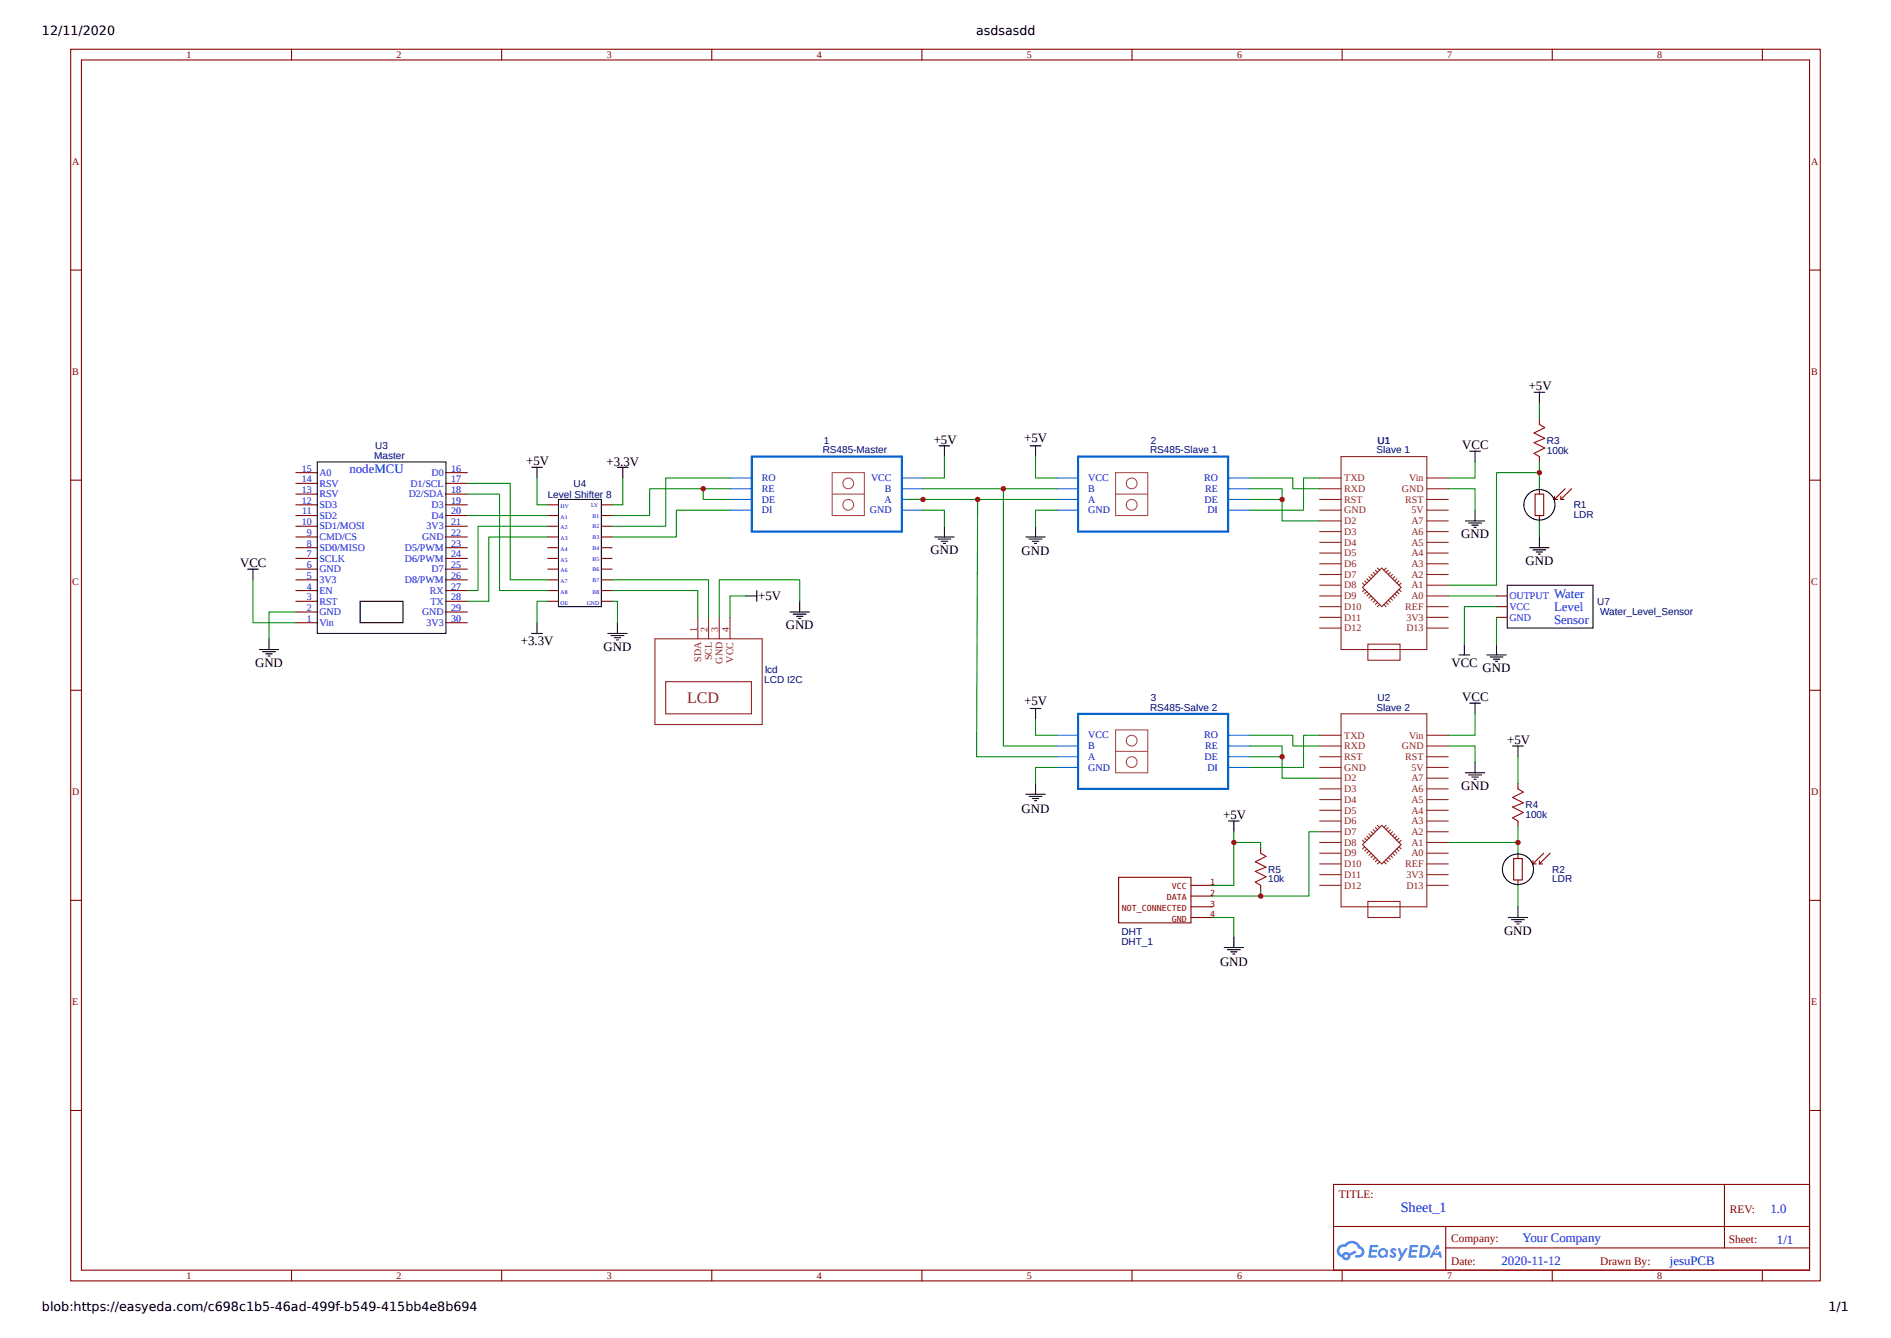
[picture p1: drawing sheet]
<svg xmlns="http://www.w3.org/2000/svg" width="420mm" height="297mm" viewBox="0 0 420 297" stroke-linecap="round" stroke-linejoin="round" font-family="sans-serif">
<g fill="none" stroke="#8d2323" stroke-width=".24">
<path d="M293.2 118.1h4.8M293.2 115.8h4.8M293.2 113.4h4.8M293.2 111h4.8M293.2 108.6h4.8M293.2 106.2h4.8M298 101.5h19.1v42.8h-19.1zM317.1 118.1h4.7M317.1 115.8h4.7M317.1 113.4h4.7M317.1 111h4.7M317.1 108.6h4.7"/>
<path d="M317.1 106.2h4.7M155.1 137.2v4.8M157.5 137.2v4.8M159.8 137.2v4.8M162.2 137.2v4.8M293.2 137.2h4.8M293.2 134.8h4.8M293.2 132.4h4.8M293.2 130.1h4.8M293.2 127.7h4.8M293.2 125.3h4.8M293.2 122.9h4.8"/>
<path d="M293.2 120.5h4.8M293.2 139.6h4.8M302.8 130.5l4.3-4.3 4.2 4.3-4.2 4.3zM302.8 129.6l.4 .5M303.2 129.1l.5 .5M303.2 131l-.4 .5M303.7 128.6l.5 .5M303.7 131.5l-.5 .5M304.2 128.1l.5 .5M304.2 132l-.5 .4M304.7 127.7l.4 .4M304.7 132.4l-.5 .5"/>
<path d="M305.1 127.2l.5 .5M305.1 132.9l-.4 .5M305.6 126.7l.5 .5M305.6 133.4l-.5 .5M306.1 133.9l-.5 .4M306.1 126.2l.5 .5M306.6 134.3l-.5 .5M307.5 134.3l.5 .5M308 133.9l.5 .4M308 126.2l-.5 .5M308.5 133.4l.5 .5M308.5 126.7l-.5 .5"/>
<path d="M309 132.9l.4 .5M309 127.2l-.5 .5M309.4 132.4l.5 .5M309.4 127.7l-.4 .4M309.9 132l.5 .4M309.9 128.1l-.5 .5M310.4 131.5l.5 .5M310.4 128.6l-.5 .5M310.9 131l.4 .5M310.9 129.1l-.5 .5M311.3 129.6l-.4 .5M317.1 137.2h4.7"/>
<path d="M317.1 134.8h4.7M317.1 132.4h4.7M317.1 130.1h4.7M317.1 127.7h4.7M317.1 125.3h4.7M317.1 122.9h4.7M317.1 120.5h4.7M317.1 139.6h4.7M145.5 142h23.9v19h-23.9zM147.9 151.5h19.1v7.1h-19.1zM298 158.6h19.1v42.9h-19.1zM304 143.2h7.1v3.5h-7.1z"/>
<path d="M293.2 177.7h4.8M293.2 175.3h4.8M293.2 172.9h4.8M293.2 170.6h4.8M293.2 168.2h4.8M293.2 165.8h4.8M293.2 163.4h4.8M317.1 177.7h4.7M317.1 175.3h4.7M317.1 172.9h4.7M317.1 170.6h4.7M317.1 168.2h4.7"/>
<path d="M317.1 165.8h4.7M317.1 163.4h4.7M293.2 194.4h4.8M293.2 192h4.8M293.2 189.6h4.8M293.2 187.2h4.8M293.2 184.8h4.8M293.2 182.5h4.8M293.2 180.1h4.8M293.2 196.8h4.8M302.8 186.8l.4 .4M303.2 186.3l.5 .5"/>
<path d="M303.2 188.2l-.4 .5M303.7 185.8l.5 .5M303.7 188.7l-.5 .4M304.2 185.3l.5 .5M304.2 189.1l-.5 .5M304.7 184.8l.4 .5M304.7 189.6l-.5 .5M305.1 190.1l-.4 .5M305.1 184.4l.5 .4M305.6 183.9l.5 .5M305.6 190.6l-.5 .4M306.1 183.4l.5 .5"/>
<path d="M306.1 191l-.5 .5M306.6 191.5l-.5 .5M307.1 183.4l4.2 4.3-4.2 4.3-4.3-4.3zM307.5 191.5l.5 .5M308 191l.5 .5M308 183.4l-.5 .5M308.5 190.6l.5 .4M308.5 183.9l-.5 .5M309 190.1l.4 .5M309 184.4l-.5 .4M309.4 189.6l.5 .5M309.4 184.8l-.4 .5"/>
<path d="M309.9 189.1l.5 .5M309.9 185.3l-.5 .5M310.4 188.7l.5 .4M310.4 185.8l-.5 .5M310.9 188.2l.4 .5M310.9 186.3l-.5 .5M311.3 186.8l-.4 .4M317.1 194.4h4.7M317.1 192h4.7M317.1 189.6h4.7M317.1 187.2h4.7M317.1 184.8h4.7"/>
<path d="M317.1 182.5h4.7M317.1 180.1h4.7M317.1 196.8h4.7M304 200.3h7.1v3.6h-7.1z"/>
</g>
<path d="M167.1 101.5h33.3v16.6h-33.3zM239.6 101.5h33.3v16.6h-33.3zM239.6 158.6h33.3v16.7h-33.3z" fill="none" stroke="#06c" stroke-width=".48"/>
<g fill="none" stroke="#06c" stroke-width=".24">
<path d="M162.2 108.6h4.7M162.2 111h4.7M162.2 113.4h4.7M162.2 106.2h4.7M200.4 108.6h4.7M200.4 111h4.7M200.4 113.4h4.7M200.4 106.2h4.7M234.9 108.6h4.7M234.9 111h4.7M234.9 113.4h4.7M234.9 106.2h4.7"/>
<path d="M273.1 108.6h4.7M273.1 111h4.7M273.1 113.4h4.7M273.1 106.2h4.7M234.9 165.8h4.7M234.9 168.2h4.7M234.9 170.6h4.7M234.9 163.4h4.7M273.1 165.8h4.7M273.1 168.2h4.7M273.1 170.6h4.7M273.1 163.4h4.7"/>
</g>
<g fill="none" stroke="#a54b4b" stroke-width=".24">
<path d="M184.9 105h7.2v9.6h-7.2zM184.9 109.8h7.2M189.7 112.2a1.19 1.19 0 0 0-1.8-1.1 1.19 1.19 0 0 0-.1 2.1 1.19 1.19 0 0 0 1.9-.8v-.2M247.9 105h7.1v9.6h-7.1zM247.9 109.8h7.1M250.3 112.2a1.19 1.19 0 0 1 1.7-1.1 1.19 1.19 0 0 1 .2 2.1 1.19 1.19 0 0 1-1.9-.8v-.2M247.9 162.2h7.1v9.5h-7.1zM247.9 167h7.1"/>
<circle cx="188.5" cy="107.4" r="1.19"/>
<circle cx="251.5" cy="107.4" r="1.19"/>
<circle cx="251.5" cy="164.6" r="1.19"/>
<circle cx="251.5" cy="169.4" r="1.19"/>
</g>
<g fill="none" stroke="#800" stroke-width=".24">
<path d="M15.7 10.9h388.8v273.8h-388.8zM18.1 13.3h384v269h-384zM64.8 10.9v2.4M111.5 10.9v2.4M158.2 10.9v2.4M204.9 10.9v2.4M251.5 10.9v2.4M298.2 10.9v2.4M344.9 10.9v2.4M391.6 10.9v2.4M15.7 60h2.4M402.1 60h2.4"/>
<path d="M15.7 106.7h2.4M65.7 119.3h4.8M65.7 117h4.8M65.7 114.6h4.8M65.7 112.2h4.8M65.7 109.8h4.8M65.7 107.4h4.8M65.7 105h4.8M99.1 119.3h4.8M99.1 117h4.8M99.1 114.6h4.8M99.1 112.2h4.8"/>
<path d="M99.1 109.8h4.8M99.1 107.4h4.8M99.1 105h4.8M121.7 119.3h2.4M121.7 117h2.4M121.7 114.6h2.4M121.7 112.2h2.4M133.6 119.3h2.4M133.6 117h2.4M133.6 114.6h2.4M133.6 112.2h2.4M402.1 106.7h2.4"/>
<path d="M65.7 138.4h4.8M65.7 136h4.8M65.7 133.6h4.8M65.7 131.2h4.8M65.7 128.9h4.8M65.7 126.5h4.8M65.7 124.1h4.8M65.7 121.7h4.8M99.1 138.4h4.8M99.1 136h4.8M99.1 133.6h4.8M99.1 131.2h4.8"/>
<path d="M99.1 128.9h4.8M99.1 126.5h4.8M99.1 124.1h4.8M99.1 121.7h4.8M121.7 133.6h2.4M121.7 131.2h2.4M121.7 128.9h2.4M121.7 126.5h2.4M121.7 124.1h2.4M121.7 121.7h2.4M133.6 133.6h2.4M133.6 131.2h2.4"/>
<path d="M133.6 128.9h2.4M133.6 126.5h2.4M133.6 124.1h2.4M133.6 121.7h2.4M15.7 153.4h2.4M402.1 153.4h2.4M15.7 200.1h2.4M402.1 200.1h2.4M15.7 246.8h2.4M402.1 246.8h2.4M296.3 263.2h105.8v19.1h-105.8zM296.4 272.6h105.6"/>
<path d="M321.3 277.3h80.7M321.3 272.6v9.5M383.2 263.2v14.1M64.8 282.3v2.4M111.5 282.3v2.4M158.2 282.3v2.4M204.9 282.3v2.4M251.5 282.3v2.4M298.2 282.3v2.4M344.9 282.3v2.4M391.6 282.3v2.4"/>
</g>
<g fill="none" stroke="#000" stroke-width=".24">
<path d="M208.7 99.1h2.3M209.9 99.1v2.4M228.9 99.1h2.4M230.1 99.1v2.4M70.5 102.7h28.6v38.1h-28.6zM118.1 103.9h2.4M119.3 103.9v2.3M124.1 111h9.5v23.8h-9.5zM137.2 103.9h2.4M138.4 103.9v2.3M207.7 119.3h4.3M208.4 119.8h2.9"/>
<path d="M209.9 117v2.3M228 119.3h4.3M228.7 119.8h2.8M230.1 117v2.3M80 133.6h9.6v4.8h-9.6zM119.3 138.4v2.4M137.2 138.4v2.4M165.8 132.4h2.4M168.2 131.2v2.4M175.6 136h4.2M176.3 136.5h2.8M177 137h1.4"/>
<path d="M177.5 137.4h.4M177.7 133.6v2.4M209.1 120.3h1.5M209.6 120.8h.5M229.4 120.3h1.4M229.9 120.8h.4M57.6 144.3h4.3M58.4 144.8h2.8M59.1 145.3h1.4M59.5 145.8h.5M59.8 142v2.3M118.1 140.8h2.4"/>
<path d="M135.1 140.8h4.2M135.8 141.3h2.8M136.5 141.7h1.4M137 142.2h.4M228.9 157.5h2.4M230.1 157.5v2.3M228 176.5h4.3M228.7 177h2.8M229.4 177.5h1.4M229.9 177.9h.4M230.1 174.1v2.4"/>
</g>
<g fill="none" stroke="#080" stroke-width=".24">
<path d="M103.9 107.4h9.5v21.5h8.3M103.9 109.8h7.1v21.4h10.7M103.9 114.6h17.8M119.3 106.2v6h2.4M121.7 117h-15.5v14.2h-2.3M121.7 119.3h-13.1v14.3h-4.7M138.4 106.2v6h-2.4M156.3 108.6h-12v6h-8.3M162.2 106.2h-14.3v10.8h-11.9M162.2 113.4h-11.9v5.9h-14.3M162.2 108.6h-5.9v2.4h5.9M201.5 111h33.4"/>
<path d="M205.1 113.4h4.8v3.6M205.1 108.6h29.8M209.9 101.5v4.7h-4.8M217.2 111l-.2 57.2h17.9M223 108.6v57.2h11.9M230.1 101.5v4.7h4.8M234.9 113.4h-4.8v3.6M65.7 136h-5.9v6M121.7 133.6h-2.4v4.8M136 133.6h1.2v4.8M136 131.2h19.1v6M136 128.9h21.5v8.3"/>
<path d="M165.8 132.4h-3.6v4.8M177.7 133.6v-4.7h-17.9v8.3M230.1 159.8v3.6h4.8M234.9 170.6h-4.8v3.5"/>
</g>
<g fill="#58f">
<path d="M309.2 277.5l.4-.1h.4l.3 .3-.2 .4a.32 .32 0 0 0-.3-.3 .32 .32 0 0 0-.3 .1v.1a.8 .8 0 0 1 .7 .6 .8 .8 0 0 1-.3 .8l-.6 .1-.6-.4 .3-.3 .5 .3 .2-.1v-.2a.82 .82 0 0 1-.5-1.3z"/>
<path d="M310.6 277.4h.5l.4 1.2 .8-1.2h.6l-1.8 2.8h-.5l.6-1z"/>
<path d="M304.4 276.7l1.8 .1 .1 .1-.3 .3h-1.1l-.1 .6h1.1l.2 .2-.3 .3h-1l-.1 .7h1l.2 .1v.3l-1.9 .1z"/>
<path d="M313.3 276.7l1.8 .1 .1 .1-.3 .3h-1.1l-.1 .6h1l.3 .2-.3 .3h-1.1l-.1 .7h1.1l.1 .1v.3l-1.8 .1z"/>
<path d="M319.2 276.7h.5l.2 .8-.4 .2a.47 .47 0 0 0-.7 .2 .47 .47 0 0 0 .3 .7 .47 .47 0 0 0 .6-.4l.3-.2 .4 1.5h-.5l-.2-.6h-1.1l-.4 .6h-.6z"/>
<path d="M315.7 276.7l-.4 2.8h.9a1.42 1.42 0 0 0 1.7-1.4 1.42 1.42 0 0 0-1.7-1.4zM316.2 277.2a.96 .96 0 0 1 1.1 1.1 .96 .96 0 0 1-1.4 .7z"/>
<path d="M306.5 277.8a1.04 1.04 0 0 0-.1 1.4 1.04 1.04 0 0 0 1.4 .1l.5 .2 .2-1.6-.4-.2a1.01 1.01 0 0 0-1.6 .1zM306.7 278.4a.63 .63 0 0 1 1.2 0 .63 .63 0 0 1-1.2 0z"/>
<path d="M297.5 276.9a1.48 1.48 0 0 0 .7 2.5 .97 .97 0 0 0 1.1 .7 .97 .97 0 0 0 .8-1l1.3-.7-.3-.5-1.3 .6-.7-.3a.97 .97 0 0 0-.9 .6 .94 .94 0 0 1-.4-1.3 .94 .94 0 0 1 1.3-.3 1.43 1.43 0 0 1 1.5-.9 1.43 1.43 0 0 1 1.2 1.2 .77 .77 0 0 1 .8 .9 .77 .77 0 0 1-1.1 .5 .29 .29 0 0 0-.4 .3 .29 .29 0 0 0 .3 .3 1.34 1.34 0 0 0 1.7-.8 1.34 1.34 0 0 0-.9-1.7 2.12 2.12 0 0 0-3.5-.5l-.7 .1zM298.8 279.2a.37 .37 0 0 1 .7 0 .37 .37 0 0 1-.7 0z"/>
<circle cx="319.2" cy="278.1" r=".18"/>
</g>
<g fill="none" stroke="#000" stroke-width=".24">
<path d="M340.9 87.2h2.4M342.1 87.2v2.4M325.6 115.8h4.3M326.3 116.2h2.9M326.6 100.3h2.4M327.1 116.7h1.4M327.5 117.2h.5M327.8 100.3v2.4M327.8 113.4v2.4M342.1 119.3v2.4M55 126.5h2.4M56.2 126.5v2.4"/>
<path d="M334.9 130.1h19.1v9.5h-19.1zM339.9 121.7h4.3M340.6 122.2h2.9M341.4 122.7h1.4M341.8 123.1h.5M324.2 145.5h2.4M325.4 143.2v2.3M326.6 156.3h2.4M327.8 156.3v2.3M330.4 145.5h4.3M331.1 146h2.9M331.8 146.5h1.5"/>
<path d="M332.3 147h.5M332.5 143.2v2.3M325.6 171.7h4.3M326.3 172.2h2.9M327.1 172.7h1.4M327.5 173.2h.5M327.8 169.4v2.3M336.1 165.8h2.4M337.3 165.8v2.4M273 182.5h2.4M274.2 182.5v2.3M272 210.6h4.3"/>
<path d="M272.7 211h2.9M273.5 211.5h1.4M273.9 212h.5M274.2 208.2v2.4M335.2 203.9h4.3M335.9 204.4h2.8M336.6 204.9h1.4M337.1 205.3h.4M337.3 201.5v2.4"/>
<circle cx="342.1" cy="112.2" r="3.4"/>
<circle cx="337.3" cy="193.2" r="3.4"/>
</g>
<g fill="none" stroke="#080" stroke-width=".24">
<path d="M342.1 89.6v3.5M277.8 106.2h9.5v2.4h5.9M277.8 108.6h7.1v7.2h8.3M277.8 111h7.1M293.2 106.2h-3.5v7.2h-11.9M321.8 108.6h6v4.8M327.8 102.7v3.5h-6M342.1 105h-9.6v25.1h-10.7M342.1 102.7v5.9M342.1 115.8v3.5M56.2 128.9v9.5h9.5M321.8 132.4h10.7"/>
<path d="M332.5 134.8h-7.1v8.4M332.5 137.2v6M327.8 158.6v4.8h-6M277.8 163.4h9.5v2.4h5.9M277.8 165.8h7.1v7.1h8.3M277.8 168.2h7.1M293.2 163.4h-3.5v7.2h-11.9M321.8 165.8h6v3.6M337.3 168.2v5.9M274.2 184.8v12h-4.8M274.2 187.2h5.9v1.2M280.1 197.9v1.2"/>
<path d="M293.2 184.8h-2.3v14.3h-21.5M321.8 187.2h15.5M337.3 183.7v5.9M337.3 196.8v4.7M269.4 203.9h4.8v4.3"/>
</g>
<g fill="none" stroke="#840000" stroke-width=".24">
<path d="M341.1 109.8h1.9v4.8h-1.9zM342.1 108.6v1.2M342.1 114.6v1.2M345.4 110.3v.7M345.4 111h.7M346.8 111h.7M346.8 110.3v.7M347.8 108.6l-2.4 2.4M349.2 108.6l-2.4 2.4M248.6 195h16v10.1h-16zM264.6 196.8h4.8M264.6 199.1h4.8"/>
<path d="M336.4 190.8h1.9v4.8h-1.9zM337.3 189.6v1.2M337.3 195.6v1.2M340.6 191.3v.7M340.6 192h.8M342.1 191.3v.7M342.1 192h.7M343 189.6l-2.4 2.4M344.5 189.6l-2.4 2.4M264.6 201.5h4.8M264.6 203.9h4.8"/>
</g>
<path d="M342.1 93.1v1.2M342.1 101.5v1.2M332.5 132.4h2.4M332.5 134.8h2.4M332.5 137.2h2.4M337.3 174.1v1.2M280.1 188.4v1.2M280.1 196.8v1.1M337.3 182.5v1.2" fill="none" stroke="#800" stroke-width=".24"/>
<path d="M342.1 94.3l1.2 .7-2.4 1.2 2.4 1.2-2.4 1 2.4 1.2-2.4 1.2 1.2 .7M337.3 175.3l1.2 .7-2.4 1.2 2.4 1.2-2.4 1 2.4 1.2-2.4 1.1 1.2 .8M280.1 189.6l1.2 .7-2.4 1.2 2.4 1.2-2.4 1 2.4 1.2-2.4 1.1 1.2 .8" fill="none" stroke="#a00000" stroke-width=".24"/>
<g fill="#c00">
<circle cx="156.3" cy="108.6" r=".6"/>
<circle cx="205.1" cy="111" r=".6"/>
<circle cx="284.9" cy="111" r=".6"/>
<circle cx="223" cy="108.6" r=".6"/>
<circle cx="217.2" cy="111" r=".6"/>
<circle cx="284.9" cy="168.2" r=".6"/>
<circle cx="342.1" cy="105" r=".6"/>
<circle cx="337.3" cy="187.2" r=".6"/>
<circle cx="280.1" cy="199.1" r=".6"/>
<circle cx="274.2" cy="187.2" r=".6"/>
</g>
<text font-size="3.6" fill="#8d2323" x="152.7" y="156.3">LCD</text>
<text font-size="3.2" fill="#00f" x="311.3" y="269.3">Sheet_1</text>
<g font-size="2.9">
<text x="339.7" y="86.7">+5V</text>
<text x="207.5" y="98.6">+5V</text>
<text x="227.6" y="98.3">+5V</text>
<text x="324.9" y="99.8">VCC</text>
<text x="117" y="103.4">+5V</text>
<text x="134.8" y="103.6">+3.3V</text>
<text x="324.7" y="119.6">GND</text>
<text x="206.8" y="123.1">GND</text>
<text x="227" y="123.4">GND</text>
<text x="339" y="125.5">GND</text>
<text x="53.3" y="126">VCC</text>
<text x="168.5" y="133.4">+5V</text>
<text x="115.7" y="143.4">+3.3V</text>
<text x="174.6" y="139.8">GND</text>
<text x="56.7" y="148.2">GND</text>
<text x="134.1" y="144.6">GND</text>
<text x="322.5" y="148.2">VCC</text>
<text x="329.4" y="149.4">GND</text>
<text x="324.9" y="155.8">VCC</text>
<text x="227.6" y="156.6">+5V</text>
<text x="334.9" y="165.3">+5V</text>
<text x="324.7" y="175.6">GND</text>
<text x="227" y="180.6">GND</text>
<text x="271.8" y="182">+5V</text>
<text x="334.2" y="207.7">GND</text>
<text x="271.1" y="214.6">GND</text>
</g>
<g font-size="2.9" fill="#00f">
<text x="77.6" y="105">nodeMCU</text>
<text x="345.3" y="132.9">Water</text>
<text x="345.3" y="135.8">Level</text>
<text x="345.3" y="138.6">Sensor</text>
<text x="393.4" y="269.5">1.0</text>
<text x="338.3" y="275.9">Your Company</text>
<text x="333.6" y="281.2">2020-11-12</text>
<text x="371" y="281.1">jesuPCB</text>
<text x="394.9" y="276.4">1/1</text>
</g>
<g font-size="2.8">
<text x="9.3" y="7.8">12/11/2020</text>
<text x="216.9" y="7.8">asdsasdd</text>
<text x="9.3" y="291.4">blob:https://easyeda.com/c698c1b5-46ad-499f-b549-415bb4e8b694</text>
<text x="406.3" y="291.4">1/1</text>
</g>
<g font-size="2.5" fill="#800">
<text x="297.5" y="266.3">TITLE:</text>
<text x="384.4" y="269.5">REV:</text>
<text x="322.4" y="275.9">Company:</text>
<text x="322.4" y="281.1">Date:</text>
<text x="355.6" y="281.1">Drawn By:</text>
<text x="384.1" y="276.3">Sheet:</text>
</g>
<g font-size="2.2" fill="#800">
<text x="41.4" y="13">1</text>
<text x="88.1" y="13">2</text>
<text x="134.8" y="13">3</text>
<text x="181.5" y="13">4</text>
<text x="228.2" y="13">5</text>
<text x="274.9" y="13">6</text>
<text x="321.6" y="13">7</text>
<text x="368.3" y="13">8</text>
<text x="16.1" y="36.7">A</text>
<text x="402.5" y="36.7">A</text>
<text x="16.1" y="83.4">B</text>
<text x="402.5" y="83.4">B</text>
<text x="16.1" y="130.1">C</text>
<text x="402.5" y="130.1">C</text>
<text x="16.1" y="176.7">D</text>
<text x="402.5" y="176.7">D</text>
<text x="16.1" y="223.4">E</text>
<text x="402.5" y="223.4">E</text>
<text x="41.4" y="284.3">1</text>
<text x="88.1" y="284.3">2</text>
<text x="134.8" y="284.3">3</text>
<text x="181.5" y="284.3">4</text>
<text x="228.2" y="284.3">5</text>
<text x="274.9" y="284.3">6</text>
<text x="321.6" y="284.3">7</text>
<text x="368.3" y="284.3">8</text>
</g>
<g font-size="2.2" fill="#000080">
<text x="83.2" y="101.9">Master</text>
<text x="83.4" y="99.8">U3</text>
<text x="182.8" y="100.8">RS485-Master</text>
<text x="183.1" y="98.6">1</text>
<text x="255.5" y="100.8">RS485-Slave 1</text>
<text x="255.7" y="98.6">2</text>
<text x="305.9" y="100.8">Slave 1</text>
<text x="306.1" y="98.6">U1</text>
<text x="343.7" y="100.8">100k</text>
<text x="343.7" y="98.7">R3</text>
<text x="121.7" y="110.6">Level Shifter 8</text>
<text x="127.5" y="108.1">U4</text>
<text x="349.7" y="113">R1</text>
<text x="349.7" y="115.1">LDR</text>
<text x="354.9" y="134.4">U7</text>
<text x="355.6" y="136.7">Water_Level_Sensor</text>
<text x="170" y="149.6">lcd</text>
<text x="169.8" y="151.8">LCD I2C</text>
<text x="255.7" y="155.7">3</text>
<text x="306.1" y="155.8">U2</text>
<text x="255.5" y="157.9">RS485-Salve 2</text>
<text x="305.9" y="157.9">Slave 2</text>
<text x="339" y="179.7">R4</text>
<text x="339" y="181.8">100k</text>
<text x="281.8" y="196.1">10k</text>
<text x="281.8" y="194">R5</text>
<text x="344.9" y="196.1">LDR</text>
<text x="344.9" y="194">R2</text>
<text x="249.2" y="207.8">DHT</text>
<text x="249.2" y="210.1">DHT_1</text>
</g>
<g font-size="2.2" fill="#00f">
<text x="67.1" y="107.2">14</text>
<text x="67.1" y="104.8">15</text>
<text x="71" y="105.8">A0</text>
<text x="95.9" y="105.8">D0</text>
<text x="100.3" y="104.8">16</text>
<text x="100.3" y="107.2">17</text>
<text x="67.1" y="112">12</text>
<text x="67.1" y="109.6">13</text>
<text x="71" y="112.9">SD3</text>
<text x="71" y="110.5">RSV</text>
<text x="71" y="108.1">RSV</text>
<text x="90.8" y="110.5">D2/SDA</text>
<text x="91.2" y="108.1">D1/SCL</text>
<text x="95.9" y="112.9">D3</text>
<text x="100.3" y="109.6">18</text>
<text x="100.3" y="112">19</text>
<text x="67.1" y="116.7">10</text>
<text x="67.2" y="114.3">11</text>
<text x="68.2" y="119.1">9</text>
<text x="71" y="117.7">SD1/MOSI</text>
<text x="71" y="115.3">SD2</text>
<text x="94.8" y="117.7">3V3</text>
<text x="95.9" y="115.3">D4</text>
<text x="100.3" y="114.3">20</text>
<text x="100.3" y="116.7">21</text>
<text x="100.3" y="119.1">22</text>
<text x="68.2" y="123.9">7</text>
<text x="68.2" y="121.5">8</text>
<text x="71" y="124.8">SCLK</text>
<text x="71" y="122.4">SD0/MISO</text>
<text x="71" y="120">CMD/CS</text>
<text x="90" y="122.4">D5/PWM</text>
<text x="90" y="124.8">D6/PWM</text>
<text x="93.8" y="120">GND</text>
<text x="100.3" y="121.5">23</text>
<text x="100.3" y="123.9">24</text>
<text x="68.2" y="131">4</text>
<text x="68.2" y="128.6">5</text>
<text x="68.2" y="126.2">6</text>
<text x="71" y="132">EN</text>
<text x="71" y="129.6">3V3</text>
<text x="71" y="127.2">GND</text>
<text x="90" y="129.6">D8/PWM</text>
<text x="95.5" y="132">RX</text>
<text x="95.9" y="127.2">D7</text>
<text x="100.3" y="126.2">25</text>
<text x="100.3" y="128.6">26</text>
<text x="100.3" y="131">27</text>
<text x="68.2" y="135.8">2</text>
<text x="68.2" y="133.4">3</text>
<text x="71" y="136.7">GND</text>
<text x="71" y="134.3">RST</text>
<text x="93.8" y="136.7">GND</text>
<text x="95.6" y="134.3">TX</text>
<text x="100.3" y="133.4">28</text>
<text x="100.3" y="135.8">29</text>
<text x="335.4" y="133.2">OUTPUT</text>
<text x="335.4" y="135.5">VCC</text>
<text x="335.4" y="137.9">GND</text>
<text x="68.2" y="138.2">1</text>
<text x="71" y="139.1">Vin</text>
<text x="94.8" y="139.1">3V3</text>
<text x="100.3" y="138.2">30</text>
</g>
<g font-size="2.2" fill="#00c">
<text x="169.3" y="106.9">RO</text>
<text x="193.6" y="106.9">VCC</text>
<text x="241.8" y="106.9">VCC</text>
<text x="267.6" y="106.9">RO</text>
<text x="169.3" y="109.3">RE</text>
<text x="169.3" y="111.7">DE</text>
<text x="196.5" y="111.7">A</text>
<text x="196.7" y="109.3">B</text>
<text x="241.8" y="109.3">B</text>
<text x="241.8" y="111.7">A</text>
<text x="267.7" y="111.7">DE</text>
<text x="267.8" y="109.3">RE</text>
<text x="169.3" y="114.1">DI</text>
<text x="193.3" y="114.1">GND</text>
<text x="241.8" y="114.1">GND</text>
<text x="268.3" y="114.1">DI</text>
<text x="241.8" y="166.5">B</text>
<text x="241.8" y="164.1">VCC</text>
<text x="267.6" y="164.1">RO</text>
<text x="267.8" y="166.5">RE</text>
<text x="241.8" y="168.9">A</text>
<text x="241.8" y="171.3">GND</text>
<text x="267.7" y="168.9">DE</text>
<text x="268.3" y="171.3">DI</text>
</g>
<g font-size="2.2" fill="#8d2323">
<text x="298.7" y="106.9">TXD</text>
<text x="313.1" y="106.9">Vin</text>
<text x="298.7" y="111.7">RST</text>
<text x="298.7" y="109.3">RXD</text>
<text x="311.5" y="109.3">GND</text>
<text x="312.3" y="111.7">RST</text>
<text x="298.7" y="118.9">D3</text>
<text x="298.7" y="116.5">D2</text>
<text x="298.7" y="114.1">GND</text>
<text x="313.6" y="114.1">5V</text>
<text x="313.6" y="116.5">A7</text>
<text x="313.6" y="118.9">A6</text>
<text x="298.7" y="123.6">D5</text>
<text x="298.7" y="121.2">D4</text>
<text x="313.6" y="121.2">A5</text>
<text x="313.6" y="123.6">A4</text>
<text x="298.7" y="130.8">D8</text>
<text x="298.7" y="128.4">D7</text>
<text x="298.7" y="126">D6</text>
<text x="313.6" y="126">A3</text>
<text x="313.6" y="128.4">A2</text>
<text x="313.6" y="130.8">A1</text>
<text x="298.7" y="137.9">D11</text>
<text x="298.7" y="135.5">D10</text>
<text x="298.7" y="133.2">D9</text>
<text x="312.3" y="135.5">REF</text>
<text x="312.5" y="137.9">3V3</text>
<text x="313.6" y="133.2">A0</text>
<text x="154.8" y="140.5" transform="rotate(-90 154.8 140.5)">1</text>
<text x="157.2" y="140.5" transform="rotate(-90 157.2 140.5)">2</text>
<text x="159.6" y="140.5" transform="rotate(-90 159.6 140.5)">3</text>
<text x="162" y="140.5" transform="rotate(-90 162 140.5)">4</text>
<text x="298.7" y="140.3">D12</text>
<text x="312.5" y="140.3">D13</text>
<text x="155.8" y="147.1" transform="rotate(-90 155.8 147.1)">SDA</text>
<text x="158.2" y="146.8" transform="rotate(-90 158.2 146.8)">SCL</text>
<text x="160.5" y="147.5" transform="rotate(-90 160.5 147.5)">GND</text>
<text x="162.9" y="147.2" transform="rotate(-90 162.9 147.2)">VCC</text>
<text x="298.7" y="166.5">RXD</text>
<text x="298.7" y="164.1">TXD</text>
<text x="311.5" y="166.5">GND</text>
<text x="313.1" y="164.1">Vin</text>
<text x="298.7" y="173.6">D2</text>
<text x="298.7" y="171.3">GND</text>
<text x="298.7" y="168.9">RST</text>
<text x="312.3" y="168.9">RST</text>
<text x="313.6" y="171.3">5V</text>
<text x="313.6" y="173.6">A7</text>
<text x="298.7" y="178.4">D4</text>
<text x="298.7" y="176">D3</text>
<text x="313.6" y="176">A6</text>
<text x="313.6" y="178.4">A5</text>
<text x="298.7" y="185.6">D7</text>
<text x="298.7" y="183.2">D6</text>
<text x="298.7" y="180.8">D5</text>
<text x="313.6" y="180.8">A4</text>
<text x="313.6" y="183.2">A3</text>
<text x="313.6" y="185.6">A2</text>
<text x="298.7" y="190.3">D9</text>
<text x="298.7" y="187.9">D8</text>
<text x="313.6" y="187.9">A1</text>
<text x="313.6" y="190.3">A0</text>
<text x="298.7" y="195.1">D11</text>
<text x="298.7" y="192.7">D10</text>
<text x="298.7" y="197.5">D12</text>
<text x="312.3" y="192.7">REF</text>
<text x="312.5" y="195.1">3V3</text>
<text x="312.5" y="197.5">D13</text>
</g>
<g font-size="1.8" fill="#840000">
<text x="260.4" y="197.6">VCC</text>
<text x="268.9" y="196.7">1</text>
<text x="249.3" y="202.4">NOT_CONNECTED</text>
<text x="259.3" y="200">DATA</text>
<text x="268.9" y="199.1">2</text>
<text x="268.9" y="201.5">3</text>
<text x="268.9" y="203.9">4</text>
<text x="260.4" y="204.8">GND</text>
</g>
<g font-size="1.3" fill="#00f">
<text x="124.6" y="112.9">HV</text>
<text x="131.3" y="112.7">LV</text>
<text x="124.6" y="115.3">A1</text>
<text x="124.6" y="117.7">A2</text>
<text x="131.7" y="115">B1</text>
<text x="131.7" y="117.4">B2</text>
<text x="131.7" y="119.8">B3</text>
<text x="124.6" y="120">A3</text>
<text x="124.6" y="122.4">A4</text>
<text x="124.6" y="124.8">A5</text>
<text x="131.7" y="122.2">B4</text>
<text x="131.7" y="124.6">B5</text>
<text x="124.6" y="127.2">A6</text>
<text x="124.6" y="129.6">A7</text>
<text x="124.6" y="132">A8</text>
<text x="131.7" y="127">B6</text>
<text x="131.7" y="129.3">B7</text>
<text x="131.7" y="132">B8</text>
<text x="124.6" y="134.3">OE</text>
<text x="130.4" y="134.3">GND</text>
</g>
</svg>
